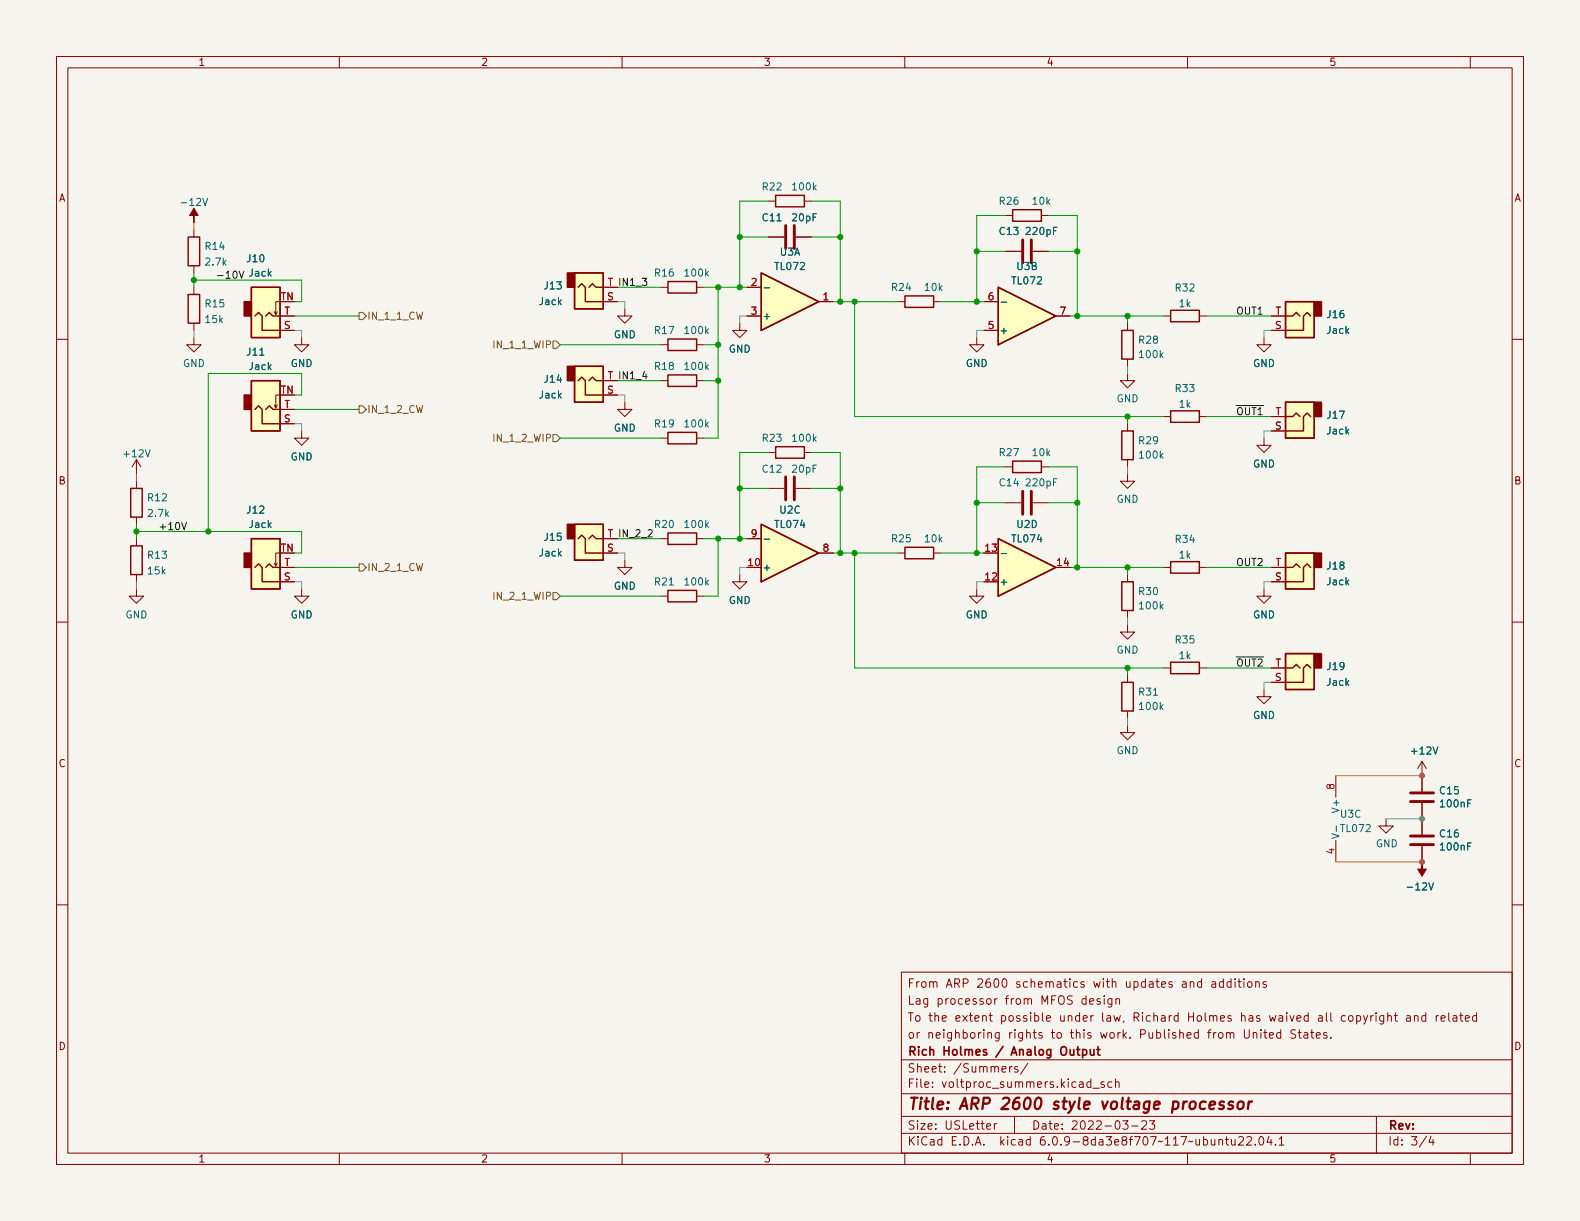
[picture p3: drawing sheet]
<svg xmlns="http://www.w3.org/2000/svg" width="279mm" height="216mm" viewBox="0 0 279 216" stroke-linecap="round" stroke-linejoin="round" font-family="sans-serif">
<path d="M0 0h279.4v215.9h-279.4z" fill="#f5f4ef" stroke="#f5f4ef" stroke-width=".18"/>
<g fill="none" stroke="#840000" stroke-width=".18">
<path d="M10 10h259.4v195.9h-259.4zM12 12h255.4v191.9h-255.4zM60 10v2M110 10v2M160 10v2M210 10v2M260 10v2M135.9 35.6h1.3M142.2 35.6h1.3M177.8 38.1h1.3M184.1 38.1h1.3M10 60h2"/>
<path d="M34.3 59.7v1.3h1.3l-1.3 1.2-1.3-1.2h1.3M34.3 40.6v1.3M34.3 47v1.3M34.3 50.8v1.3M34.3 57.2v1.2M49 55.1l-.2 .5M49.5 53.3h-.7v2.3l-.3-.5M49.5 55.9h2.6M49.5 58.4h2.6M53.3 59.7v1.3h1.3l-1.3 1.2-1.2-1.2h1.2M106.7 50.8h2.5M106.7 53.3h2.5"/>
<path d="M110.5 54.6v1.3h1.3l-1.3 1.3-1.3-1.3h1.3M116.8 50.8h1.3M123.2 50.8h1.3M130.8 57.2v1.2h-1.3l1.3 1.3 1.3-1.3h-1.3M132.1 50.8h2.5M132.1 55.9h2.5M135.9 41.9h2.8M140.7 41.9h2.8M144.8 53.3h2.5M158.7 53.3h1.3M165.1 53.3h1.3M172.7 59.7v1.3h-1.3l1.3 1.2 1.3-1.2h-1.3"/>
<path d="M174 53.3h2.5M174 58.4h2.5M177.8 44.5h2.8M182.6 44.5h2.8M186.7 55.9h2.5M199.4 57.2v1.2M205.7 55.9h1.3M212.1 55.9h1.3M223.5 59.7v1.3h-1.3l1.3 1.2 1.3-1.2h-1.3M224.8 55.9h2.5M224.8 58.4h2.5M267.4 60h2"/>
<path d="M49 71.6l-.2 .5M49.5 69.9h-.7v2.2l-.3-.5M49.5 74.9h2.6M49.5 72.4h2.6M53.3 76.2v1.3h1.3l-1.3 1.2-1.2-1.2h1.2M106.7 67.3h2.5M106.7 69.9h2.5M110.5 71.1v1.3h1.3l-1.3 1.3-1.3-1.3h1.3M116.8 61h1.3M116.8 67.3h1.3M116.8 77.5h1.3M123.2 61h1.3"/>
<path d="M123.2 67.3h1.3M123.2 77.5h1.3M199.4 66v1.3h1.3l-1.3 1.3-1.3-1.3h1.3M199.4 63.5v1.3M199.4 74.9v1.3M205.7 73.7h1.3M212.1 73.7h1.3M223.5 77.5v1.2h-1.3l1.3 1.3 1.3-1.3h-1.3M224.8 76.2h2.5M224.8 73.7h2.5M24.1 81.3v2.5M24.1 85.1v1.3"/>
<path d="M24.1 91.4v1.3M24.1 95.3v1.2M24.1 81.3l-.7 1.3M24.1 81.3l.8 1.3M49 99.6l-.2 .5M49.5 97.8h-.7v2.3l-.3-.5M106.7 97.8h2.5M106.7 95.3h2.5M110.5 99.1v1.2h1.3l-1.3 1.3-1.3-1.3h1.3M116.8 95.3h1.3M123.2 95.3h1.3M132.1 95.3h2.5"/>
<path d="M135.9 86.4h2.8M135.9 80h1.3M140.7 86.4h2.8M142.2 80h1.3M144.8 97.8h2.5M158.7 97.8h1.3M165.1 97.8h1.3M177.8 82.6h1.3M177.8 88.9h2.8M182.6 88.9h2.8M184.1 82.6h1.3M199.4 83.8v1.3h1.3l-1.3 1.3-1.3-1.3h1.3"/>
<path d="M199.4 81.3v1.3M10 110h2M24.1 104.1v1.3h1.3l-1.3 1.3-1.2-1.3h1.2M24.1 101.6v1.3M49.5 102.9h2.6M49.5 100.3h2.6M53.3 104.1v1.3h1.3l-1.3 1.3-1.2-1.3h1.2M116.8 105.4h1.3M123.2 105.4h1.3M130.8 101.6v1.3h-1.3l1.3 1.2 1.3-1.2h-1.3M172.7 104.1v1.3h-1.3l1.3 1.3 1.3-1.3h-1.3M199.4 110.5v1.3h1.3l-1.3 1.2-1.3-1.2h1.3"/>
<path d="M199.4 101.6v1.3M199.4 108v1.2M199.4 119.4v1.3M205.7 100.3h1.3M205.7 118.1h1.3M212.1 100.3h1.3M212.1 118.1h1.3M223.5 104.1v1.3h-1.3l1.3 1.3 1.3-1.3h-1.3M224.8 102.9h2.5M224.8 100.3h2.5M224.8 118.1h2.5M267.4 110h2"/>
<path d="M199.4 128.3v1.2h1.3l-1.3 1.3-1.3-1.3h1.3M199.4 125.7v1.3M223.5 121.9v1.3h-1.3l1.3 1.3 1.3-1.3h-1.3M224.8 120.7h2.5M236.2 137.2v3.8M251.5 134.6v5.4M251.5 134.6l-.8 1.3M251.5 134.6l.7 1.3M10 160h2M236.2 148.6v3.8M245.1 144.8v1.3h1.3l-1.3 1.2-1.3-1.2h1.3M251.5 142v5.6"/>
<path d="M251.5 149.6v2.8M267.4 160h2M159.4 171.9h108v32h-108zM192.7 177.1l.7-.2-.1-.3h-.4l-.2 .2 .1 .7h.5M194.5 176.6h-.3l-.2 .2v.2l.5 .2v.3h-.5M195.3 176.1v.1M195.3 176.6v1M196.6 176.6v1.2l-.3 .3-.3-.1M196.6 176.6h-.4l-.3 .3v.4l.1 .2h.6M197.3 176.7l.2-.1h.4l.1 1M197.3 176.6v1M212.5 173.6h-.5l-.2 .3v.4l.1 .2h.6"/>
<path d="M212.5 173.1v1.5M214.3 173.6h.6l.1 1M215 173.9l-.5 .1a.29 .29 0 0 0-.2 .3 .29 .29 0 0 0 .2 .3l.5-.1M216.3 173.6h-.4l-.3 .3v.4l.2 .2h.5M216.3 173.1v1.5M217.7 173.6h-.4l-.3 .3v.4l.1 .2h.6M217.7 173.1v1.5M218.4 173.1v.1M218.4 173.6v1M218.9 173.6h.6M219.1 173.1v1.3l.4 .2M220 173.1v.1"/>
<path d="M220 173.6v1M220.8 173.6h.3l.3 .3v.4l-.3 .3-.3-.1-.2-.2v-.4zM222 173.7l.3-.1h.3l.1 1M222 173.6v1M223.9 173.6h-.4l-.2 .2 .1 .2 .5 .2v.3h-.6M241.1 179.6l.4 1M241.8 179.6l-.5 1.3-.2 .2M242.4 179.6v1M242.8 179.6h-.3l-.1 .3M243.3 179.1v.1M243.3 179.6v1M244.7 179.6v1.2l-.3 .3-.4-.1"/>
<path d="M244.7 179.6h-.4l-.3 .3v.4l.1 .2h.6M245.4 179.7l.2-.1h.4v1M245.4 179.1v1.5M246.5 179.6h.6M246.8 179.1v1.3l.3 .2M248.8 179.6h.5l.1 1M249.4 179.9l-.5 .1a.29 .29 0 0 0-.2 .3 .29 .29 0 0 0 .2 .3l.5-.1M250.1 179.7l.2-.1h.4l.1 1M250.1 179.6v1M252.1 179.6h-.4l-.3 .3v.4l.1 .2h.6M252.1 179.1v1.5M254 179.6v1"/>
<path d="M254.4 179.6h-.3l-.1 .3M256.2 179.1v1.3l.2 .2M257 179.6h.5l.1 1M257.6 179.9l-.5 .1a.29 .29 0 0 0-.2 .3 .29 .29 0 0 0 .2 .3l.5-.1M258.1 179.6h.6M258.3 179.1v1.3l.4 .2M261.1 179.6h-.4l-.3 .3v.4l.1 .2h.6M261.1 179.1v1.5M159.4 197.4h108M159.4 193.4h108M159.4 187.4h108M174.5 199.2l.7-.2-.1-.3h-.4l-.2 .2v.7h.6"/>
<path d="M175.8 198.7v1M176.3 198.7h-.3l-.2 .3M177.2 189.1l.7-.2-.1-.2-.4-.1-.2 .2 .1 .7h.5M178.5 188.6v1M179 188.6l-.3 .1-.2 .2M179.4 197.4v3M180 188.7l-.4-.1-.2 .2 .1 .2 .5 .1v.4h-.6M181.8 188l-1.3 1.9M192.9 191.4l-.4-.1-.3 .3v.4l.1 .2h.6M192.9 190.8v1.5M193.3 192.4h1.1M195.3 191.4l-.4-.1-.2 .2 .1 .2 .5 .2v.3h-.6"/>
<path d="M196.6 191.4l-.4-.1-.3 .3v.4l.1 .2h.6M197.3 191.4l.2-.1 .3 .1 .1 .9M197.3 190.8v1.5M198.5 198.2h1l-.5 .5 .4 .2v.6l-.2 .2h-.4l-.3-.2M200.1 199.1h1.2M201.9 198.3l.6-.1 .2 .1 .1 .3-1 1.1h1M203.3 198.2h.9l-.5 .5 .4 .2v.6l-.2 .2h-.4l-.2-.2M220 182.1v1.2l.3 .3 .5-.1 .1-.2v-1.2M221.6 182.7l.2-.1h.4l.1 1M221.6 182.6v1M223 182.1v.1M223 182.6v1"/>
<path d="M223.5 182.6h.5M223.7 182.1v1.3l.3 .2M224.5 183.1l.7-.2-.1-.3h-.4l-.2 .2v.7h.6M226.5 182.6h-.5l-.2 .3v.4l.1 .2h.6M226.5 182.1v1.5M229.1 182.2l-.6-.1-.2 .3 .1 .3 .6 .3v.4l-.2 .2-.5-.1M229.5 182.6h.6M229.8 182.1v1.3l.3 .2M230.6 182.6h.6l.1 1M231.3 182.9l-.5 .1a.29 .29 0 0 0-.3 .3 .29 .29 0 0 0 .3 .3l.5-.1M231.8 182.6h.5M232 182.1v1.3l.3 .2"/>
<path d="M232.8 183.1l.7-.2-.1-.3h-.4l-.2 .2v.7h.6M234.6 182.6h-.3l-.3 .2 .1 .2 .5 .2v.3h-.6M235.3 183.4v.2M243.4 197.4v6.5M254.8 180.1l.7-.2v-.3h-.5l-.2 .2 .1 .7h.6M259.1 180.1l.7-.2v-.3h-.5l-.2 .2 .1 .7h.6M60 203.9v2M110 203.9v2M159.4 200.4h108M160 203.9v2M210 203.9v2M215.5 201.6l.3-.1h.3l.1 1"/>
<path d="M215.5 201.5v1M216.7 201.5h.6M216.9 201v1.3l.4 .2M217.8 201.5v.9l.4 .1 .2-.2M218.4 201.5v1M219 201.1l.6-.1 .2 .1 .1 .3-.9 1.1h.9M220.5 201.1l.5-.1 .3 .1v.3l-.9 1.1h.9M222 202.3v.2M222.8 201h.2a.81 .81 0 0 1 .6 .6 .81 .81 0 0 1-.3 .8l-.2 .1a.81 .81 0 0 1-.6-.6 .81 .81 0 0 1 .3-.9zM224.4 200.9l-.4 1.1h1M224.8 201.5v1M225.5 202.3v.2"/>
<path d="M226.2 201.4l.4-.4v1.5M226.2 202.5h.8M252.3 200.9l-1.3 1.9M253 200.9l-.3 1.1h.9M253.4 201.5v1M260 203.9v2"/>
</g>
<path d="M213.9 195.4l1-.2-.1-.3-.2-.1-.5 .1-.2 .9 .2 .3 .6-.1M216.4 194.9a.49 .49 0 0 0-.8 .3l.1 .1 .5 .1 .2 .3-.1 .3-.2 .1-.6-.1M218.1 194.9a.49 .49 0 0 0-.8 .3v.1l.5 .1 .3 .3-.2 .3-.2 .1-.5-.1M219 195a.52 .52 0 0 1 .5-.2 .52 .52 0 0 1 .4 .4v.5a.55 .55 0 0 1-.6 .4 .55 .55 0 0 1-.5-.4zM220.8 194.8l-.1 1.3M221.4 194.8l-.4 .1-.2 .3" fill="none" stroke="#840000" stroke-width=".4"/>
<path d="M190.4 185.6h.6M190.6 185.1v1.3l.4 .2M191.5 185.7l.4-.1 .3 .3v.4l-.2 .2h-.5M191.5 185.6v1.5M192.8 185.6l.1 .9 .3 .1 .3-.2M193.5 185.6v1M194 185.6h.5M194.2 185.1v1.3l.3 .2" fill="none" stroke="#840000" stroke-width=".3"/>
<g fill="none" stroke="#840000" stroke-width=".25">
<path d="M137.2 34.5h5v2.1h-5zM179.1 37.1h5v2h-5zM33.3 41.9h2v5.1h-2zM33.3 52.1h2v5.1h-2zM44.4 50.8h5.1v8.9h-5.1zM45.1 55.9l.6-.7 .7 .7v2.5h3.1M47 55.9l.6-.7 .7 .7h1.2M101.6 48.3h5.1v6.3h-5.1zM102.2 50.8l.7-.6 .6 .6v2.5h3.2M104.1 50.8l.7-.6 .6 .6h1.3M118.1 59.9h5.1v2.1h-5.1zM118.1 49.8h5.1v2h-5.1z"/>
<path d="M134.6 48.3l10.2 5-10.2 5.1zM160 52.3h5.1v2.1h-5.1zM176.5 50.8l10.2 5.1-10.2 5.1zM198.4 58.4h2v5.1h-2zM207 54.9h5.1v2h-5.1zM227.3 53.3h5.1v6.4h-5.1zM227.3 55.9h1.3l.6-.7 .7 .7M231.8 55.9l-.7-.7-.6 .7v2.5h-3.2M44.4 67.3h5.1v8.9h-5.1zM45.1 72.4l.6-.6 .7 .6v2.5h3.1M47 72.4l.6-.6 .7 .6h1.2M101.6 64.8h5.1v6.3h-5.1z"/>
<path d="M102.2 67.3l.7-.6 .6 .6v2.6h3.2M104.1 67.3l.7-.6 .6 .6h1.3M118.1 66.3h5.1v2h-5.1zM118.1 76.5h5.1v2h-5.1zM137.2 79h5v2h-5zM198.4 76.2h2v5.1h-2zM207 72.6h5.1v2.1h-5.1zM227.3 71.1h5.1v6.4h-5.1zM227.3 73.7h1.3l.6-.7 .7 .7M231.8 73.7l-.7-.7-.6 .7v2.5h-3.2M23.1 96.5h2v5.1h-2zM23.1 86.4h2v5h-2z"/>
<path d="M44.4 95.3h5.1v8.8h-5.1zM101.6 92.7h5.1v6.4h-5.1zM102.2 95.3l.7-.7 .6 .7v2.5h3.2M104.1 95.3l.7-.7 .6 .7h1.3M118.1 94.2h5.1v2.1h-5.1zM134.6 92.7l10.2 5.1-10.2 5.1zM160 96.8h5.1v2h-5.1zM176.5 95.3l10.2 5-10.2 5.1zM179.1 81.5h5v2.1h-5zM207 99.3h5.1v2h-5.1zM227.3 97.8h5.1v6.3h-5.1zM45.1 100.3l.6-.6 .7 .6v2.6h3.1"/>
<path d="M47 100.3l.6-.6 .7 .6h1.2M118.1 104.4h5.1v2h-5.1zM198.4 102.9h2v5.1h-2zM207 117.1h5.1v2h-5.1zM227.3 115.6h5.1v6.3h-5.1zM227.3 100.3h1.3l.6-.6 .7 .6M227.3 118.1h1.3l.6-.6 .7 .6M231.8 100.3l-.7-.6-.6 .6v2.6h-3.2M231.8 118.1l-.7-.6-.6 .6v2.6h-3.2M198.4 120.7h2v5h-2z"/>
</g>
<g fill="#840000" stroke="#840000" stroke-width=".18">
<path d="M34.3 36.8l.8 1.3h-.8v1.3v-1.3h-.8z"/>
<path d="M251.5 152.4v1.3h.7l-.7 1.2-.8-1.2h.8z"/>
</g>
<g fill="#ffffc2" stroke="#ffffc2" stroke-width=".18">
<path d="M44.4 95.3h5.1v8.8h-5.1z"/>
<path d="M44.4 67.3h5.1v8.9h-5.1z"/>
<path d="M134.6 48.3l10.2 5-10.2 5.1z"/>
<path d="M176.5 50.8l10.2 5.1-10.2 5.1z"/>
<path d="M134.6 92.7l10.2 5.1-10.2 5.1z"/>
<path d="M176.5 95.3l10.2 5-10.2 5.1z"/>
<path d="M227.3 53.3h5.1v6.4h-5.1z"/>
<path d="M227.3 71.1h5.1v6.4h-5.1z"/>
<path d="M227.3 97.8h5.1v6.3h-5.1z"/>
<path d="M44.4 50.8h5.1v8.9h-5.1z"/>
<path d="M101.6 48.3h5.1v6.3h-5.1z"/>
<path d="M227.3 115.6h5.1v6.3h-5.1z"/>
<path d="M101.6 64.8h5.1v6.3h-5.1z"/>
<path d="M101.6 92.7h5.1v6.4h-5.1z"/>
</g>
<g fill="#840000" stroke="#840000" stroke-width=".25">
<path d="M43.2 97.8h1.2v2.5h-1.2z"/>
<path d="M43.2 69.9h1.2v2.5h-1.2z"/>
<path d="M232.4 53.3h1.3v2.6h-1.3z"/>
<path d="M232.4 71.1h1.3v2.6h-1.3z"/>
<path d="M232.4 97.8h1.3v2.5h-1.3z"/>
<path d="M43.2 53.3h1.2v2.6h-1.2z"/>
<path d="M100.3 48.3h1.3v2.5h-1.3z"/>
<path d="M232.4 115.6h1.3v2.5h-1.3z"/>
<path d="M100.3 64.8h1.3v2.5h-1.3z"/>
<path d="M100.3 92.7h1.3v2.6h-1.3z"/>
</g>
<path d="M138.9 39.9v4M140.5 39.9v4M180.8 42.4v4.1M182.4 42.4v4.1M138.9 84.3v4.1M140.5 84.3v4.1M180.8 86.9v4M182.4 86.9v4M249.4 141.7h4.1M249.4 140.2h4.1M249.4 149.4h4.1M249.4 147.8h4.1" fill="none" stroke="#840000" stroke-width=".51"/>
<path d="M135.1 50.9h1M177 53.4h1M135.1 95.3h1M177 97.9h1M235.5 147.4l1.3 .4-1.3 .5M236.3 146v1" fill="none" stroke="#006464" stroke-width=".18"/>
<path d="M63.5 55.2h.6l.7 .7-.7 .6h-.6zM63.5 71.8h.6l.7 .6-.7 .6h-.6zM97.8 76.8h.6l.7 .7-.7 .6h-.6zM97.8 60.3h.6l.7 .7-.7 .6h-.6zM63.5 99.7h.6l.7 .6-.7 .7h-.6zM97.8 104.8h.6l.7 .6-.7 .6h-.6z" fill="none" stroke="#725600" stroke-width=".18"/>
<path d="M42.3 47.9l.4 1.3 .4-1.3M32.1 92.4l.5 1.3 .4-1.3" fill="none" stroke="#0f0f0f" stroke-width=".18"/>
<g fill="none" stroke="#848484" stroke-width=".18">
<path d="M34.3 58.4v1.3M52.1 58.4h1.2v1.3M109.2 53.3h1.3v1.3M132.1 55.9h-1.3v1.3M174 58.4h-1.3v1.3M224.8 58.4h-1.3v1.3M52.1 74.9h1.2v1.3M109.2 69.9h1.3v1.2M199.4 64.8v1.2M224.8 76.2h-1.3v1.3M109.2 97.8h1.3v1.3M199.4 82.6v1.2"/>
<path d="M24.1 102.9v1.2M52.1 102.9h1.2v1.2M132.1 100.3h-1.3v1.3M174 102.9h-1.3v1.2M199.4 109.2v1.3M224.8 102.9h-1.3v1.2M199.4 127v1.3M224.8 120.7h-1.3v1.2M245.1 144.8h6.4"/>
</g>
<g fill="none" stroke="#009600" stroke-width=".18">
<path d="M135.9 35.6h-5.1v15.2M143.5 35.6h5.1v17.7M177.8 38.1h-5.1v15.2M185.4 38.1h5.1v17.8M34.3 48.3v2.5M34.3 49.5h19v3.8h-1.2M52.1 55.9h11.4M109.2 50.8h7.6M124.5 50.8h7.6M127 50.8v26.7h-2.5M130.8 41.9h5.1M143.5 41.9h5.1"/>
<path d="M147.3 53.3h11.4M151.1 53.3v20.4h54.6M166.4 53.3h7.6M172.7 44.5h5.1M185.4 44.5h5.1M189.2 55.9h16.5M199.4 55.9v1.3M213.4 55.9h11.4M52.1 69.9h1.2v-3.9h-16.5v28M52.1 72.4h11.4M99.1 77.5h17.7M99.1 61h17.7"/>
<path d="M109.2 67.3h7.6M124.5 67.3h2.5M124.5 61h2.5M199.4 73.7v1.2M213.4 73.7h11.4M24.1 94h29.2v3.8h-1.2M24.1 92.7v2.6M109.2 95.3h7.6M124.5 95.3h7.6M127 95.3v10.1h-2.5M130.8 86.4h5.1M135.9 80h-5.1v15.3"/>
<path d="M143.5 80h5.1v17.8M143.5 86.4h5.1M147.3 97.8h11.4M151.1 97.8v20.3h54.6M166.4 97.8h7.6M172.7 88.9h5.1M177.8 82.6h-5.1v15.2M185.4 82.6h5.1v17.7M185.4 88.9h5.1M52.1 100.3h11.4M99.1 105.4h17.7M189.2 100.3h16.5"/>
<path d="M199.4 100.3v1.3M199.4 118.1v1.3M213.4 100.3h11.4M213.4 118.1h11.4"/>
</g>
<path d="M34.3 39.4v1.2M24.1 83.8v1.3M236.2 137.2h15.3M236.2 152.4h15.3" fill="none" stroke="#dd8500" stroke-width=".18"/>
<circle cx="251.5" cy="144.8" r=".46" fill="#848484" stroke="#848484" stroke-width=".18"/>
<g fill="#dd8500" stroke="#dd8500" stroke-width=".18">
<circle cx="251.5" cy="137.2" r=".46"/>
<circle cx="251.5" cy="152.4" r=".46"/>
</g>
<g fill="#009600" stroke="#009600" stroke-width=".18">
<circle cx="199.4" cy="118.1" r=".46"/>
<circle cx="148.6" cy="97.8" r=".46"/>
<circle cx="151.1" cy="97.8" r=".46"/>
<circle cx="130.8" cy="95.3" r=".46"/>
<circle cx="127" cy="95.3" r=".46"/>
<circle cx="148.6" cy="86.4" r=".46"/>
<circle cx="130.8" cy="86.4" r=".46"/>
<circle cx="172.7" cy="44.5" r=".46"/>
<circle cx="190.5" cy="44.5" r=".46"/>
<circle cx="172.7" cy="53.3" r=".46"/>
<circle cx="190.5" cy="55.9" r=".46"/>
<circle cx="130.8" cy="41.9" r=".46"/>
<circle cx="127" cy="50.8" r=".46"/>
<circle cx="148.6" cy="53.3" r=".46"/>
<circle cx="148.6" cy="41.9" r=".46"/>
<circle cx="151.1" cy="53.3" r=".46"/>
<circle cx="127" cy="61" r=".46"/>
<circle cx="130.8" cy="50.8" r=".46"/>
<circle cx="127" cy="67.3" r=".46"/>
<circle cx="24.1" cy="94" r=".46"/>
<circle cx="36.8" cy="94" r=".46"/>
<circle cx="34.3" cy="49.5" r=".46"/>
<circle cx="190.5" cy="100.3" r=".46"/>
<circle cx="199.4" cy="73.7" r=".46"/>
<circle cx="199.4" cy="55.9" r=".46"/>
<circle cx="172.7" cy="88.9" r=".46"/>
<circle cx="172.7" cy="97.8" r=".46"/>
<circle cx="199.4" cy="100.3" r=".46"/>
<circle cx="190.5" cy="88.9" r=".46"/>
</g>
<text font-size="2.8" fill="#840000" x="160.4" y="196.2">Title: ARP 2600 style voltage processor</text>
<g font-size="2.1" fill="#840000">
<text x="160.4" y="177.6">Lag processor from MFOS design</text>
<text x="160.4" y="174.6">From ARP 2600 schematics with updates and additions</text>
<text x="160.4" y="183.6">or neighboring rights to this work. Published from United States.</text>
<text x="160.4" y="180.6">To the extent possible under law, Richard Holmes has waived all copyright and related</text>
<text x="160.4" y="189.7">Sheet: /Summers/</text>
<text x="160.4" y="186.7">Rich Holmes / Analog Output</text>
<text x="160.4" y="192.4">File: voltproc_summers.kicad_sch</text>
<text x="160.4" y="202.5">KiCad E.D.A. kicad 6.0.9-8da3e8f707~117~ubuntu22.04.1</text>
<text x="160.4" y="199.7">Size: USLetter</text>
<text x="182.4" y="199.7">Date: 2022-03-23</text>
<text x="245.4" y="199.7">Rev:</text>
<text x="245.4" y="202.5">Id: 3/4</text>
</g>
<g font-size="1.8" fill="#840000">
<text x="35" y="11.6">1</text>
<text x="85" y="11.6">2</text>
<text x="135" y="11.6">3</text>
<text x="185" y="11.6">4</text>
<text x="235" y="11.6">5</text>
<text x="10.3" y="35.6">A</text>
<text x="267.7" y="35.6">A</text>
<text x="10.3" y="85.7">B</text>
<text x="267.7" y="85.7">B</text>
<text x="10.3" y="135.6">C</text>
<text x="267.7" y="135.6">C</text>
<text x="10.3" y="185.7">D</text>
<text x="267.7" y="185.7">D</text>
<text x="35" y="205.6">1</text>
<text x="85" y="205.6">2</text>
<text x="135" y="205.6">3</text>
<text x="185" y="205.6">4</text>
<text x="235" y="205.6">5</text>
</g>
<g font-size="1.8" fill="#006464">
<text x="134.9" y="33.7">R22</text>
<text x="140.3" y="33.7">100k</text>
<text x="32.4" y="36.4">-12V</text>
<text x="134.9" y="39.1">C11</text>
<text x="140.2" y="39.1">20pF</text>
<text x="176.8" y="36.2">R26</text>
<text x="176.8" y="41.5">C13</text>
<text x="181.6" y="41.5">220pF</text>
<text x="182.7" y="36.2">10k</text>
<text x="36.4" y="44.2">R14</text>
<text x="36.5" y="47">2.7k</text>
<text x="43.7" y="46.4">J10</text>
<text x="137.1" y="47.7">TL072</text>
<text x="137.9" y="45.2">U3A</text>
<text x="179.8" y="47.7">U3B</text>
<text x="44.1" y="48.9">Jack</text>
<text x="95.4" y="53.9">Jack</text>
<text x="96.3" y="51.2">J13</text>
<text x="115.9" y="48.9">R16</text>
<text x="121.2" y="48.9">100k</text>
<text x="157.8" y="51.4">R24</text>
<text x="163.6" y="51.4">10k</text>
<text x="179.1" y="50.3">TL072</text>
<text x="207.9" y="51.5">R32</text>
<text x="36.4" y="54.3">R15</text>
<text x="36.4" y="57.1">15k</text>
<text x="108.5" y="59.8">GND</text>
<text x="115.9" y="59.1">R17</text>
<text x="121.2" y="59.1">100k</text>
<text x="134.7" y="56.5">+</text>
<text x="176.7" y="59.1">+</text>
<text x="208.6" y="54.3">1k</text>
<text x="234.7" y="59">Jack</text>
<text x="234.7" y="56.2">J16</text>
<text x="32.3" y="64.9">GND</text>
<text x="43.7" y="62.9">J11</text>
<text x="44.1" y="65.4">Jack</text>
<text x="51.4" y="64.9">GND</text>
<text x="115.9" y="65.4">R18</text>
<text x="121.2" y="65.4">100k</text>
<text x="128.8" y="62.3">GND</text>
<text x="170.8" y="64.9">GND</text>
<text x="201.5" y="60.8">R28</text>
<text x="201.6" y="63.3">100k</text>
<text x="221.6" y="64.9">GND</text>
<text x="95.4" y="70.4">Jack</text>
<text x="96.3" y="67.7">J14</text>
<text x="197.4" y="71.1">GND</text>
<text x="207.9" y="69.3">R33</text>
<text x="108.5" y="76.3">GND</text>
<text x="115.9" y="75.6">R19</text>
<text x="121.2" y="75.6">100k</text>
<text x="208.6" y="72.1">1k</text>
<text x="234.7" y="76.8">Jack</text>
<text x="234.7" y="74">J17</text>
<text x="22" y="80.9">+12V</text>
<text x="51.4" y="81.4">GND</text>
<text x="134.9" y="83.6">C12</text>
<text x="134.9" y="78.1">R23</text>
<text x="140.2" y="83.6">20pF</text>
<text x="140.3" y="78.1">100k</text>
<text x="176.8" y="80.6">R27</text>
<text x="182.7" y="80.6">10k</text>
<text x="201.5" y="78.5">R29</text>
<text x="201.6" y="81.1">100k</text>
<text x="221.6" y="82.7">GND</text>
<text x="26.2" y="88.6">R12</text>
<text x="176.8" y="86">C14</text>
<text x="181.6" y="86">220pF</text>
<text x="197.4" y="88.9">GND</text>
<text x="26.3" y="91.4">2.7k</text>
<text x="43.7" y="90.8">J12</text>
<text x="44.1" y="93.3">Jack</text>
<text x="96.3" y="95.6">J15</text>
<text x="115.9" y="93.3">R20</text>
<text x="121.2" y="93.3">100k</text>
<text x="137.1" y="93.3">TL074</text>
<text x="137.9" y="90.8">U2C</text>
<text x="157.8" y="95.9">R25</text>
<text x="163.6" y="95.9">10k</text>
<text x="179.1" y="95.9">TL074</text>
<text x="179.8" y="93.3">U2D</text>
<text x="207.9" y="96">R34</text>
<text x="26.2" y="98.8">R13</text>
<text x="26.2" y="101.6">15k</text>
<text x="95.4" y="98.4">Jack</text>
<text x="134.7" y="101">+</text>
<text x="208.6" y="98.8">1k</text>
<text x="234.7" y="100.7">J18</text>
<text x="108.5" y="104.3">GND</text>
<text x="115.9" y="103.5">R21</text>
<text x="121.2" y="103.5">100k</text>
<text x="128.8" y="106.8">GND</text>
<text x="176.7" y="103.5">+</text>
<text x="201.5" y="105.2">R30</text>
<text x="201.6" y="107.7">100k</text>
<text x="234.7" y="103.5">Jack</text>
<text x="22.2" y="109.3">GND</text>
<text x="51.4" y="109.3">GND</text>
<text x="170.8" y="109.3">GND</text>
<text x="207.9" y="113.8">R35</text>
<text x="221.6" y="109.3">GND</text>
<text x="197.4" y="115.6">GND</text>
<text x="208.6" y="116.5">1k</text>
<text x="234.7" y="118.5">J19</text>
<text x="201.5" y="123">R31</text>
<text x="201.6" y="125.5">100k</text>
<text x="234.7" y="121.2">Jack</text>
<text x="221.6" y="127.1">GND</text>
<text x="197.4" y="133.3">GND</text>
<text x="249.8" y="133.4">+12V</text>
<text x="236.9" y="143.3" transform="rotate(-90 236.9 143.3)">V+</text>
<text x="254.7" y="140.4">C15</text>
<text x="254.8" y="142.7">100nF</text>
<text x="237.1" y="144.6">U3C</text>
<text x="237.2" y="147.1">TL072</text>
<text x="243.3" y="149.8">GND</text>
<text x="254.7" y="148.1">C16</text>
<text x="254.8" y="150.4">100nF</text>
<text x="249.2" y="157.4">-12V</text>
</g>
<g font-size="1.8" fill="#0f0f0f">
<text x="38.1" y="49.3">-10V</text>
<text x="107.4" y="50.5">T IN1_3</text>
<text x="218.8" y="55.6">OUT1</text>
<text x="107.4" y="67.1">T IN1_4</text>
<text x="217.4" y="73.4">~{OUT1} T</text>
<text x="27.9" y="93.7">+10V</text>
<text x="107.4" y="95">T IN_2_2</text>
<text x="218.8" y="100.1">OUT2</text>
<text x="217.4" y="117.8">~{OUT2} T</text>
</g>
<g font-size="1.8" fill="#a90000">
<text x="49.6" y="53.1">TN</text>
<text x="107.4" y="53.1">S</text>
<text x="107.4" y="50.5">T</text>
<text x="132.9" y="50.5">2</text>
<text x="145.6" y="53.1">1</text>
<text x="174.8" y="53.1">6</text>
<text x="50.2" y="58.2">S</text>
<text x="50.3" y="55.6">T</text>
<text x="132.9" y="55.6">3</text>
<text x="174.8" y="58.2">5</text>
<text x="187.5" y="55.6">7</text>
<text x="225.5" y="58.2">S</text>
<text x="225.5" y="55.6">T</text>
<text x="49.6" y="69.6">TN</text>
<text x="107.4" y="69.6">S</text>
<text x="107.4" y="67.1">T</text>
<text x="50.2" y="74.7">S</text>
<text x="50.3" y="72.1">T</text>
<text x="225.5" y="75.9">S</text>
<text x="225.5" y="73.4">T</text>
<text x="107.4" y="95">T</text>
<text x="132.9" y="95">9</text>
<text x="49.6" y="97.5">TN</text>
<text x="50.3" y="100.1">T</text>
<text x="107.4" y="97.5">S</text>
<text x="132.4" y="100.1">10</text>
<text x="145.6" y="97.5">8</text>
<text x="174.3" y="97.5">13</text>
<text x="187" y="100.1">14</text>
<text x="225.5" y="100.1">T</text>
<text x="50.2" y="102.6">S</text>
<text x="174.3" y="102.6">12</text>
<text x="225.5" y="102.6">S</text>
<text x="225.5" y="117.9">T</text>
<text x="225.5" y="120.4">S</text>
<text x="236" y="139.6" transform="rotate(-90 236 139.6)">8</text>
<text x="236" y="151" transform="rotate(-90 236 151)">4</text>
</g>
<g font-size="1.8" fill="#725600">
<text x="64.9" y="56.5">IN_1_1_CW</text>
<text x="87.7" y="61.6">IN_1_1_WIP</text>
<text x="64.9" y="73">IN_1_2_CW</text>
<text x="87.7" y="78.1">IN_1_2_WIP</text>
<text x="64.9" y="101">IN_2_1_CW</text>
<text x="87.7" y="106">IN_2_1_WIP</text>
</g>
</svg>
